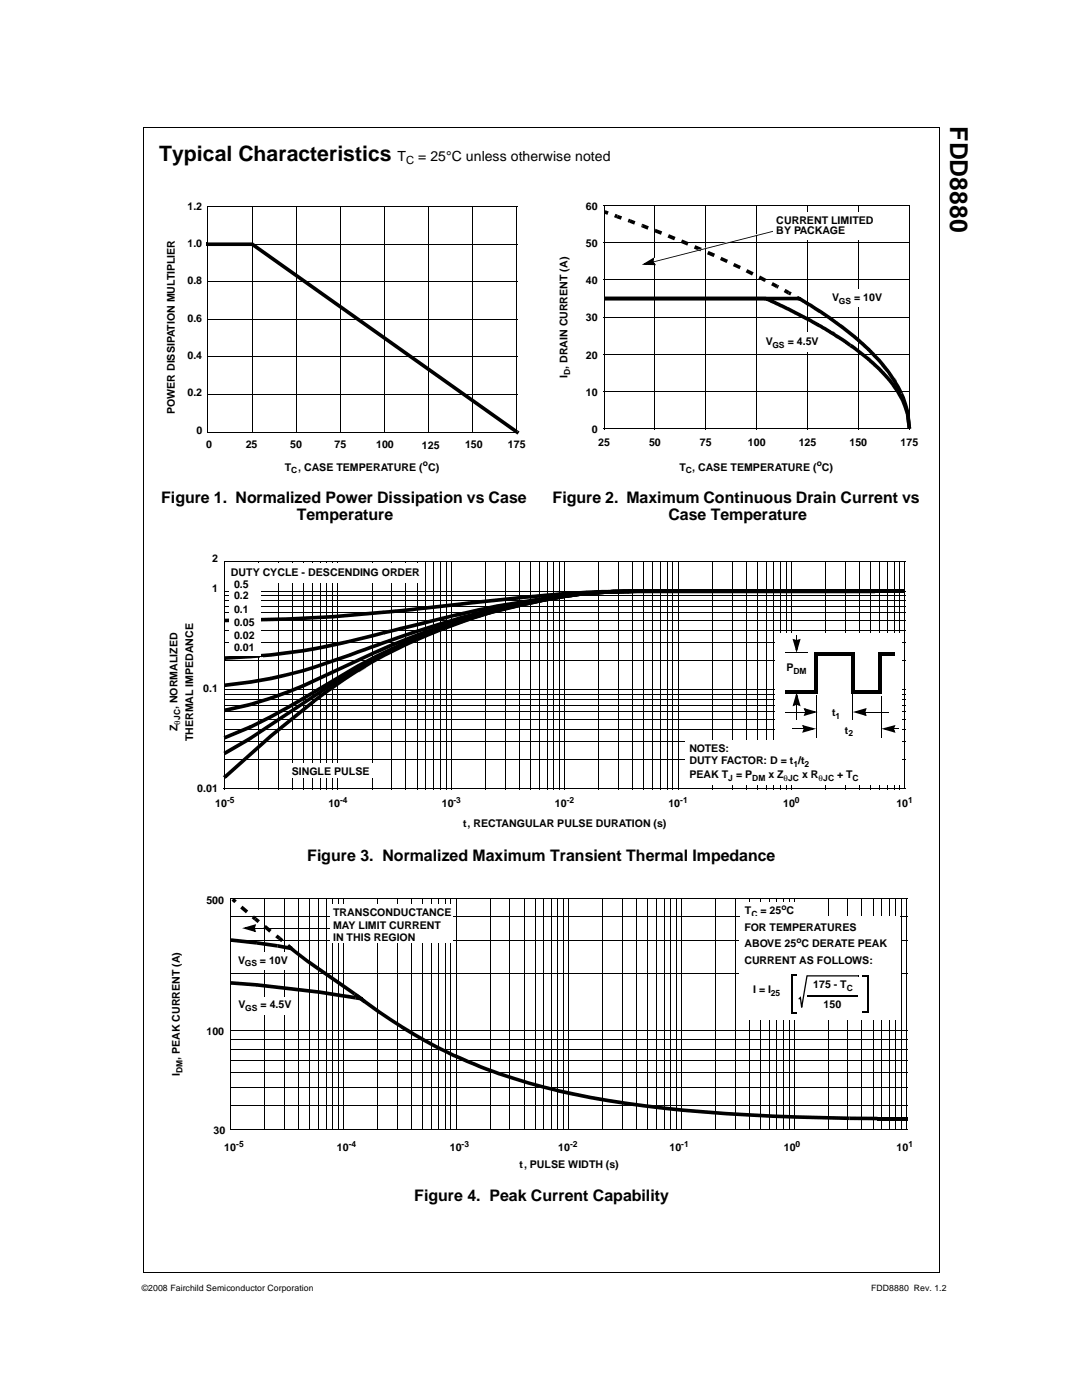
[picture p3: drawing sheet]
<svg xmlns="http://www.w3.org/2000/svg" width="216mm" height="279mm" viewBox="0 0 216 279" stroke-linecap="round" stroke-linejoin="round" font-family="sans-serif">
<g fill="none" stroke="#000" stroke-width=".2">
<path d="M28.6 25.4h158.8M28.6 25.3v228.7M187.3 25.4v228.7M41.5 56.2h61.6M41.5 48.7h61.6M41.5 41.2h61.6v45h-61.6zM50.3 41.2v45M59.1 41.2v45M67.9 41.2v45M76.7 41.2v45M85.4 41.2v45M94.3 41.2v45"/>
<path d="M120.4 55.8h60.9M120.4 48.4h60.9M120.4 40.9v44.7M130.6 41v44.6M140.8 41v44.6M150.9 41v44.6M161 41v44.6M171.2 41v44.6M181.3 41v44.7M181.4 41h-61M41.5 78.7h61.6M41.5 71.2h61.6"/>
<path d="M41.5 63.7h61.6M120.4 78.1h60.9M120.4 70.7h60.9M120.4 63.3h60.9M120.4 85.6h60.9M28.5 254h158.8"/>
</g>
<g fill="#000">
<path d="M41.1 48.4h.4v.7h-.4zM41.4 56.1l.1 .2zM41.4 48.6l.1 .2zM41.4 41.1l.1 .1zM41.4 41.1l.1 .2zM41.5 48.4h9l-.2 .7h-8.8zM50.2 41.1l.1 .1zM50.5 48.4l52.8 37.5-.4 .6-52.9-37.5zM59 41.1l.1 .1zM67.8 41.1l.2 .1zM76.6 41.1l.2 .1zM85.4 41.1l.1 .1z"/>
<path d="M94.2 41.1l.2 .1zM103 41.1l.2 .1zM103.1 56.1l.1 .2zM103.1 48.6l.1 .2zM103.1 41.1l.1 .2zM120.4 55.7v.2zM120.4 48.3v.2zM120.4 40.9v.2zM120.4 40.9l.1 .1zM120.4 59.2l39.2 .1 .4 .3-.4 .6 .4-.6 .8 .5-.4 .6 .4-.6 .4 .2-.3 .7 .3-.7 1.3 .8-.4 .6 .4-.6 .4 .2-.4 .7 .4-.7 1.2 .8 .4 .3-.4 .6 .4-.6 .8 .5-.4 .6 .4-.6 .4 .3 1.2 .9-.4 .6 .4-.6 .4 .3-.5-.4 .9 .7-.4 .6 .4-.6 3.3 2.6-.4 .6 .4-.6 .4 .3 .4 .4-.4 .6 .4-.6 .5 .4 .3 .3-.4 .6 .4-.6 .9 .8 .4 .5-.5 .4 .5-.5 .8 .9-.5 .5 .5-.5 .9 .9 1.1 1.4-.5 .5 .5-.5 1.3 1.7-.8-1.1 1.6 2.4-.4-.7 .4 .7-.6 .3 .6-.3 1.2 2.3-.6 .3-.8-1.6 .6-.4-.6 .4-.8-1.3 .6-.4-.6 .4-.4-.6 .6-.4-.6 .4-.4-.6 .6-.4-.6 .4-.4-.5 .6-.4-.6 .4-.8-1 .6-.5-.6 .5-.8-1 .6-.4-.6 .4-1.2-1.2 .5-.5-.5 .5-.8-.9 .5-.5-.5 .6-1.3-1.2 .6-.5-.5 .5-.9-.7 .5-.6-.4 .6-.8-.7 .4-.5-.4 .5-2.5-1.9 .5-.6-.5 .6-.8-.6 .4-.6-.4 .6-.8-.6 .4-.6-.4 .6-.8-.6 .4-.6-.4 .6-1.3-.9 .9 .6-.4-.3 .4-.6-.4 .6-1.3-.8 .9 .6-.4-.3 .4-.6-.4 .6-.4-.3 .4-.6-.4 .7-2.1-1.4 .9 .6-.5-.3 .5-.6-.4 .6-.4-.3 .4-.6-.4 .7-1.2-.8 .3-.6-.3 .6-.5-.2 .7 .4-1-.7 .3-.6-.2 .7-.4-.1v-.7v.7h-38.6zM120.4 59.2h32.2l.9 .4-.3 .6 .3-.7 .4 .2-.8-.4 1.2 .6-.3 .7 .3-.7 .8 .4-.3 .7 .3-.7 .8 .4-.3 .6 .3-.6 1.2 .6-.3 .6 .3-.6 .4 .1h-.1l.5 .3-.3 .6 .3-.6 .9 .4-.4 .6 .4-.6 1.2 .6-.4 .7 .4-.7 .8 .5-.4 .6 .4-.6 1 .5-.1-.1 .4 .2-.4 .7 .3-.7 1.4 .8-.5-.3 .4 .2-.4 .6 .3-.6 .6 .3-.1-.1 .4 .3-.4 .6 .3-.6 .6 .3-.1-.1 .4 .2-.4 .7 .4-.7 .8 .5-.4 .7 .4-.7 .6 .4-.2-.1 .8 .6-.4 .5 .4-.6 .8 .5-.4 .7 .4-.7 .9 .6-.4 .6 .4-.6 1.2 .9-.3 .6-.5-.4 .4-.5-.4 .5-.5-.3 .5-.6-.4 .6-1.3-.8 .8 .6-.4-.3 .4-.6-.3 .6-.5-.2 .7 .3-1-.6 .3-.6-.3 .6-.9-.6 .4-.5-.3 .6-.5-.3 .4-.6-.4 .6-.8-.5 .4-.6-.4 .6-.4-.2 .6 .4-1-.7 .4-.6-.4 .6-.4-.2 .3 .1-.7-.4 .4-.6-.4 .7-.8-.5 .4-.6-.4 .6-.4-.2 .3-.7-.3 .7-.4-.2 .2 .1-.6-.4 .4-.6-.4 .6-1.2-.6 .3-.7-.3 .7-.8-.4 .3-.7-.3 .7-1.3-.7 .4-.6-.4 .6-.8-.4 .4-.6-.3 .6-.5-.2-.4-.2 .4-.6-.4 .6-.4-.2 .3-.6-.3 .6-.8-.4 .3-.6-.3 .6-.8-.4 .3-.6-.3 .6-.9-.3 .4-.7-.3 .7-.9-.4 .4-.7-.3 .7-.4-.1 .2-.7-.1 .7h-32.1zM120.7 41.9l.7 .3-.3 .7-.7-.3z"/>
<path d="M122.7 42.7l.5 .2-.3 .7-.5-.3zM123.2 42.9l.8 .3-.2 .7-.9-.3zM125.4 43.6l.3 .2-.2 .6-.4-.1zM125.7 43.8l1 .4-.2 .6-1-.4zM128 44.7h.2l-.2 .7-.1-.1zM128.2 44.7l1.2 .5-.3 .6-1.1-.4zM130.5 40.9l.2 .1zM130.6 45.7h.1l-.2 .7h.1zM130.7 45.7l1.3 .5-.2 .7-1.3-.5zM133.4 46.7l1.3 .6-.3 .7-1.3-.6zM136 47.8l1.3 .5-.3 .7-1.3-.5zM138.6 48.9l1.4 .6-.3 .7-1.4-.6z"/>
<path d="M140.7 40.9l.1 .1zM141.3 50.1l1.3 .5-.3 .7-1.3-.5zM143.9 51.3l1.3 .6-.3 .6-1.3-.6zM146.4 52.5l1.3 .6-.3 .6-1.3-.6zM149 53.7l1.3 .7-.4 .6-1.2-.6zM150.8 40.9l.2 .1zM151.6 55l1.1 .6-.3 .7-1.2-.7zM152.7 55.6l-.2 .7zM154.1 56.3l1 .5-.3 .7-1-.6zM155.1 56.8l.3 .2-.4 .6-.2-.1zM156.6 57.7l.8 .4-.3 .7-.8-.5zM157.4 58.1l.5 .2-.3 .7-.5-.2z"/>
<path d="M159.1 59.1l.6 .3-.3 .6-.6-.3zM161 40.9l.1 .1zM171.1 40.9l.2 .1zM181.2 40.9l.2 .1zM181.3 55.7l.1 .2zM181.3 48.3l.1 .2zM181.3 40.9l.1 .2zM41.4 78.6l.1 .2zM41.4 71.2l.1 .1zM41.4 63.6l.1 .2zM103.1 78.6l.1 .2zM103.1 71.2l.1 .1z"/>
<path d="M103.1 63.6l.1 .2zM120.4 78.1v.1zM120.4 70.6v.2zM120.4 63.2v.2zM169.8 68.6l4.1 3.2-.5 .6 .5-.6 .8 .8-.5 .5 .5-.5 .8 .7 .4 .5-.5 .4 .5-.5a22.2 22.2 0 0 1 3.4 4.2l.3 .6-.6 .4 .6-.4 .9 1.5-.1-.1 .9 2.7v-.1l-.7 .1-.4-1.3 .6-.2-.6 .2-.4-1 .7-.2-.7 .3-.4-.9 .6-.3-.6 .4-.4-.7 .5 .9-.9-1.7 .6-.3-.6 .4-.8-1.2 .6-.4-.6 .4-.8-1 .6-.4-.6 .4-1.2-1.3 .6-.5-.6 .5-.8-.9 .6-.4-.6 .5-1.2-1.2 .5-.5-.5 .5-.8-.7 .5-.5-.5 .5-2.8-2.2 .4-.6-.4 .6-.4-.3 .4-.6-.4 .6-.4-.2zM179.4 78.7l.6-.3 .5 .9-.1-.1 .9 3v-.2l-.7 .2-.4-1.5 .6-.2-.6 .2-.4-1.1 .7-.2-.7 .2zM181.3 78.1l.1 .1zM181.3 70.6l.1 .2zM181.3 63.2l.1 .2zM41.4 86.2l.1 .1zM41.4 86.1l.1 .2zM50.2 86.2l.1 .1z"/>
<path d="M59 86.2l.1 .1zM67.8 86.2l.2 .1zM76.6 86.2l.2 .1zM85.4 86.2l.1 .1zM94.2 86.2l.2 .1zM103 86.2l.2 .1zM103.1 86.1l.1 .2zM103.3 85.9l.3 .2-.4 .6-.3-.2zM120.4 85.5v.2zM120.4 85.6l.1 .1zM130.5 85.6l.2 .1zM140.7 85.6l.1 .1z"/>
<path d="M150.8 85.6l.2 .1zM161 85.6l.1 .1zM171.1 85.6l.2 .1zM181.2 85.6l.2 .1zM181.3 85.5l.1 .2zM180.6 82.1l.7-.1 .4 3.5-.7 .1zM180.6 82.5h.7l.4 3-.7 .1z"/>
</g>
<g fill="#fff">
<path d="M130.5 52.2l.4-.2v.2l-.3 .1z"/>
<path d="M128.3 52.8l2.5-1.5-.1 .5-1.7 1-.2-.3h2.1v.4l-.6-.6 .3-.2 .6 .8z"/>
<path d="M130.4 51.6h.3l-.1 .6-.3 .1z"/>
<path d="M156.3 45.3l.1 .2z"/>
<path d="M130.8 52l.1 .2z"/>
<path d="M130.9 52l25.4-6.7v.2l-25.4 6.7z"/>
</g>
<path d="M128.9 52.7l1.7-1.1-.1 .6 .4 .5z" fill="#fff"/>
<path d="M128 52.8l2.4-1.4-.1 .5-1.6 1-.2-.4 2 .1v.3l-.5-.5 .3-.2 .5 .7zM130.1 51.6l.3 .1-.1 .6-.3 .1zM130.2 52.2l.4-.1v.2l-.4 .1zM130.5 52.1l.1 .2zM155.9 45.6l.1 .2zM130.6 52.1l25.3-6.5v.2l-25.3 6.5z" fill="#000"/>
<path d="M128.6 52.7l1.7-1-.1 .6 .3 .4z" fill="#000"/>
<g fill="#fff">
<path d="M154.3 42.5h20.7v5.3h-20.7z"/>
<path d="M154.3 42.4h20.8v.2h-20.8z"/>
<path d="M175 42.5h.1v5.4h-.1z"/>
<path d="M154.2 47.7h20.8v.2h-20.8z"/>
<path d="M154.2 42.4h.2v5.4h-.2z"/>
<path d="M153.8 66.5h8.6v3.5h-8.6z"/>
<path d="M153.8 66.4h8.8v.3h-8.8z"/>
<path d="M162.3 66.5h.3v3.6h-.3z"/>
<path d="M153.6 69.8h8.8v.3h-8.8z"/>
<path d="M153.6 66.4h.3v3.6h-.3z"/>
<path d="M166.7 57.8h8.7v3.4h-8.7z"/>
<path d="M166.7 57.6h8.9v.3h-8.9z"/>
<path d="M175.2 57.8h.4v3.5h-.4z"/>
<path d="M166.5 61h8.9v.3h-8.9z"/>
<path d="M166.5 57.6h.4v3.6h-.4z"/>
</g>
<g fill="none" stroke="#000" stroke-width=".2">
<path d="M44.7 112h135.8M44.7 118h135.7M44.7 119.9h135.7M44.7 118.9h135.7M44.7 112v45.4M51.5 112v45.4M55.5 112v45.4M58.3 112v45.4M60.5 112v45.4M62.3 112v45.4M63.8 112v45.4M65.2 112v45.4"/>
<path d="M66.3 112v45.4M67.4 112v45.4M74.2 112v45.4M78.2 112v45.4M80.9 112v45.4M83.2 112v45.4M84.9 112v45.4M86.5 112v45.4M87.8 112v45.4M88.9 112v45.4M90 112v45.4M96.8 112v45.4"/>
<path d="M100.8 112v45.4M103.6 112v45.4M105.8 112v45.4M107.6 112v45.4M109.1 112v45.4M110.4 112v45.4M111.6 112v45.4M112.6 112v45.4M119.4 112v45.4M123.4 112v45.4M126.2 112v45.4M128.4 112v45.4"/>
<path d="M130.2 112v45.4M131.7 112v45.4M133 112v45.4M134.2 112v45.4M135.2 112v45.4M142 112v45.4M146 112v45.4M148.8 112v45.4M151 112v45.4M152.8 112v45.4M154.3 112v45.4M155.6 112v45.4"/>
<path d="M156.8 112v45.4M157.8 112v45.4M164.6 112v45.4M168.6 112v45.4M171.5 112v45.4M173.7 112v45.4M175.4 112v45.4M177 112v45.4M178.3 112v45.4M179.4 112v45.4M180.4 112v45.5M44.7 137.7h135.7"/>
<path d="M44.7 139.6h135.7M44.7 138.6h135.7M44.7 131.8h135.7M44.7 128.3h135.7M44.7 125.8h135.7M44.7 123.9h135.7M44.7 122.3h135.7M44.7 121h135.7M44.6 157.4h135.8M44.7 151.5h135.7M44.7 148h135.7M44.7 145.6h135.7"/>
<path d="M44.7 143.6h135.7M44.7 142.1h135.7M44.7 140.7h135.7"/>
</g>
<g fill="#000">
<path d="M44.6 117.9l.1 .2zM44.6 119.8l.1 .2zM44.6 118.8l.1 .1zM44.6 112l.1 .1zM44.6 112h.2zM51.4 112h.2zM55.4 112h.2zM58.3 112h.1zM60.5 112h.1zM62.2 112h.2zM63.8 112h.1zM65.1 112h.1z"/>
<path d="M66.2 112h.2zM67.3 112h.1zM74.1 112h.2zM78.1 112h.1zM80.9 112h.1zM83.1 112h.1zM84.8 112h.2zM86.4 112h.1zM87.7 112h.1zM88.9 112h.1zM89.9 112h.1zM96.7 112h.2z"/>
<path d="M100.7 112h.1zM103.5 112h.2zM105.7 112h.1zM107.5 112h.2zM109 112h.2zM110.3 112h.2zM111.5 112h.1zM112.5 112h.2zM119.3 112h.2zM123.3 112h.1zM126.1 112h.2zM128.3 112h.2z"/>
<path d="M130.1 112h.2zM131.6 112h.2zM132.9 112h.2zM134.1 112h.1zM135.1 112h.2zM141.9 112h.2zM145.9 112h.2zM148.7 112h.2zM150.9 112h.2zM152.7 112h.2zM154.2 112h.2zM155.5 112h.2z"/>
<path d="M156.7 112h.2zM157.7 112h.2zM164.6 112h.1zM168.5 112h.2zM171.4 112h.1zM173.6 112h.1zM174.5 117.6h5.9v.8h-5.9zM175.3 112h.2zM176.9 112h.1zM178.2 112h.1zM179.3 112h.2zM180.4 117.9l.1 .2z"/>
<path d="M180.4 119.8l.1 .2zM180.4 118.8l.1 .1zM180.4 112l.1 .1zM44.6 137.6l.1 .2zM44.6 139.5l.1 .2zM44.6 138.5l.1 .2zM44.6 131.7l.1 .2zM44.6 128.2l.1 .2zM44.6 125.8l.1 .1zM44.6 123.8l.1 .2zM44.6 122.2l.1 .2zM44.6 120.9l.1 .2z"/>
<path d="M44.7 136.4l5.2-.6 .1 .7-.1-.7 4.1-.8 .2 .8-.2-.8 3.4-.7 .1 .6-.1-.6 2.8-.7 .2 .6-.2-.6 2.2-.7 .2 .7-.2-.7 7.3-2.5 .2 .7-.2-.7 2.9-1.1 .2 .7-.2-.7 2.5-.9 .3 .7-.3-.7 2.5-.9 .2 .7-.3-.7 4.6-1.6-.6 .2 7.7-2.4 .3 .7-.3-.7 4.2-1.2 .2 .7-.2-.7 2.2-.6 1.1-.2 .2 .6-.2-.6 3.7-.9 .1 .7-.2-.7a102.6 102.6 0 0 1 23-3.1l.1 .7-.1-.7h1.9l.1 .7-.1-.7 1-.1h48.3v.8h-48.3v-.8l.1 .8h-2v-.7l.1 .7h-2v-.7v.7l-2.2 .1v-.7v.7l-4.2 .4-.1-.8 .1 .8-3.2 .3-.1-.7 .1 .7-2.2 .4-.1-.7 .1 .7-5.9 1-.1-.7 .1 .7-5.5 1.2-.1-.7 .1 .6-3.9 1 1.6-.3-1.2 .2-.1-.7 .2 .7-3.6 1-.2-.7 .2 .7-4.2 1.2-.2-.6 .2 .6-5.6 1.8-.2-.7 .2 .7-2.4 .8-.2-.7 .2 .7-3.4 1.2-.2-.7 .2 .7-2.4 .9-.3-.7 .3 .7-2.7 1-.3-.7 .3 .7-1.6 .6-7.3 2.5-6.5 1.7 1.4-.3a90 90 0 0 1-12.5 2.1l-.1-.7 .1 .7h-.2zM44.7 131l5.3-.3v.7v-.7l4.1-.4v.8l-.1-.8 6.2-.8 .2 .7-.2-.7 2.3-.4 .1 .8-.1-.8 2.2-.4 .1 .7-.2-.7 5.1-1.1 .2 .7-.2-.7 5.5-1.3 .2 .6-.2-.6 2.4-.6 .1 .7-.1-.7 1.1-.3 .3 .7-.3-.7 2.2-.6 .2 .8-.2-.8 5.4-1.3 .2 .7-.2-.7 2.9-.7 .2 .7-.2-.7 1.5-.4 3.8-.8 .2 .6-.2-.6 2.2-.5 .2 .7-.2-.7 3.7-.7 .1 .7-.1-.7a128.2 128.2 0 0 1 22.9-2.7h1.9l.1 .7-.1-.7 1-.1h48.3v.8h-48.3v-.8l.1 .8h-3v-.7l.1 .7-4.3 .2-.1-.8 .1 .8-4.1 .3-.1-.7 .1 .7-3.3 .4-.1-.7 .1 .7-12.5 2-.1-.7 .1 .7-3.5 .7-.1-.7 .1 .7-2.2 .5 1.2-.2-3.8 .8-.2-.7 .2 .7-3 .8 1.5-.4-1.5 .4-.1-.8 .1 .7-3.4 .9 2-.5-6.5 1.6-.2-.7 .2 .7-3.8 .9 1.5-.3-1.1 .3-.2-.8 .2 .7-2.1 .6 .9-.2-7 1.7 1.5-.4-9.5 1.9h.2a131.6 131.6 0 0 1-15.6 1.5l-.1-.7 .1 .7h-.2zM44.7 123.5l12.8-.3v.7v-.7l9-.5v.7v-.7l11.1-1 .1 .8-.1-.8 2.3-.2v.7l-.1-.7 2.4-.2 .1 .7-.1-.7 1.3-.2 1.4-.1 .1 .7-.1-.7 7.1-.8 .1 .7-.1-.7 2.6-.3 .1 .7-.1-.7 8.5-.9 .1 .7-.1-.7 3.2-.3v.7l-.1-.7 3.1-.3 1.2-.1 .1 .7-.1-.7 1.1-.1 2.2-.1 .1 .7-.1-.7 2.1-.2 .1 .8-.1-.8 1.1-.1 4.3-.1 .1 .7-.1-.7h1.1h1.9l.1 .7-.1-.7 .9-.1h49.3v.8h-49.3v-.8l.1 .8h-.9h-2v-.7v.7h-2.2v-.7v.7l-3.2 .2v-.8v.8l-2 .1-.1-.7 .1 .7-2.2 .1v-.7v.7l-1.1 .1-.1-.7 .1 .7-2.3 .2-.1-.7 .1 .7-4.7 .4-.1-.7 .1 .7-11.2 1.2-.1-.7 .1 .7-9.9 1.1-.1-.7 .1 .7-3.7 .4-1 .1-.1-.7 .1 .7-2.4 .2v-.7v.7a333.4 333.4 0 0 1-31.8 1.7zM177.8 139.9v.2zM180.4 137.6l.1 .2zM180.4 139.5l.1 .2zM180.4 138.5l.1 .2zM180.4 131.7l.1 .2zM180.4 128.2l.1 .2zM180.4 125.8l.1 .1zM180.4 123.8l.1 .2zM180.4 122.2l.1 .2z"/>
<path d="M180.4 120.9l.1 .2zM44.5 154.9l.2-.2-.5 .4a250.7 250.7 0 0 1 19.1-16.2l-1 .8 5.8-4.2-1 .6 4.1-2.6 1.3-.8 .4 .6-.4-.6a79.4 79.4 0 0 1 9.7-5.1l-1.3 .6 1.2-.5a140.9 140.9 0 0 1 12.4-4.8l-.3 .1 1.4-.4 .2 .7-.2-.7 1.1-.4 9.5-2.3 .1 .7-.1-.7 1.6-.4h-.2l1.7-.3 .1 .8-.1-.8 1.2-.2 1.1-.2 .1 .7-.1-.7 1.1-.2 1.1-.1 .1 .7-.1-.7 7.5-.7 2-.1 .1 .7-.1-.7h1h1.9l.1 .7-.1-.7 .9-.1h47.4v.8h-47.4v-.8l.1 .8h-.9h-2v-.7l.1 .7h-2v-.7v.7l-1 .1-.1-.7 .1 .7-5.4 .4-.1-.7 .1 .7-1 .1-.1-.7 .1 .7-2.2 .3-.1-.7 .2 .7-2.3 .4-.1-.7 .1 .7-2.6 .5-.2-.7 .2 .7-3.3 .7-.1-.7 .1 .7-6.6 1.6-.2-.6 .2 .6-1.2 .4-.2-.7 .2 .7-2.2 .7-.2-.7 .2 .7-2.5 .8-.2-.6 .2 .6-4.2 1.6-.3-.7 .3 .7-2.9 1.2-.3-.7 .3 .7-2.7 1.1-.3-.6 .3 .6-1.2 .6-.3-.7 .3 .7-4.5 2.2-.4-.6 .4 .6-2.5 1.4-.3-.6 .4 .6-2.7 1.6 1.3-.8-1.3 .8-.4-.6 .4 .6-1.6 1-.4-.6 .4 .6-1.5 1-.4-.6 .4 .6-3.6 2.5-.4-.6 .4 .6-2.2 1.7-.4-.6 .4 .6-8.4 6.8-.4-.6 .4 .6-9.1 8.2-.5-.6 .5 .5-.2 .2zM44.5 150.1l5.3-3.1 .4 .6-.4-.6 14.7-9.8a101.3 101.3 0 0 1 10.6-6.3l.3 .6-.3-.6 4.7-2.3 .3 .6-.3-.6 1.7-.8-.6 .2 6.8-2.8 7.9-2.7 4.7-1.3 .2 .7-.2-.7 9-2 2.3-.4 .1 .7-.1-.7 2.2-.3 .1 .7-.1-.7 1.1-.2 8.4-.6 .1 .7-.1-.7h1.9l.1 .7-.1-.7 1-.1h48.3v.8h-48.3v-.8l.1 .8h-2v-.7l.1 .7h-2v-.7v.7l-1 .1-.1-.7 .1 .7-5.4 .4-.1-.7 .1 .7-1 .1-.1-.7 .1 .7-2.2 .3-.1-.7 .2 .7-2.3 .4-.1-.7 .1 .7-1.2 .2-.1-.7 .1 .7-4.7 1-.1-.7 .1 .7-5.8 1.4 1.6-.4-1.3 .3-.1-.7 .2 .7-3.5 1-.2-.7 .2 .7-3.6 1.1-.2-.7 .2 .7-4.2 1.6-.3-.7 .3 .7-2.9 1.1-.3-.6 .3 .6-3.9 1.7-.3-.7 .3 .7-2.2 1-.3-.7 .3 .7-2.3 1.1-.3-.6 .3 .6-2.5 1.4-.3-.7 .3 .7-2.7 1.5-.3-.7 .4 .7-1.6 .9-.4-.6 .4 .6-5.1 3.2-.4-.6 .4 .6-15.4 10.3 .7-.5-5.3 3.1zM44.6 146.9l5.2-2.2 .3 .7-.3-.6 4.1-2.1 .3 .6-.3-.6 3.4-1.9 .4 .7-.4-.7 2.8-1.6 .4 .6-.4-.6 11.1-6.6 3.9-2.1-.6 .3 6.4-3-1.1 .5 6.4-2.7 4.5-1.6 .2 .7-.2-.7 4.9-1.6 1.1-.3 .2 .7-.2-.7 3.6-1 .2 .7-.2-.7 1.3-.3 8.9-1.8 .1 .7-.1-.7 5.4-.8 1.1-.1v.7l-.1-.7 3.3-.3v.8v-.8h1.1l2-.1 .1 .7-.1-.7h1.9l.1 .7-.1-.7 1-.1h48.3v.8h-48.3v-.8l.1 .8h-2v-.7l.1 .7h-1h-1v-.7v.7l-1 .1-.1-.7 .1 .7-2.3 .1-.1-.7 .1 .7-1.1 .1-.1-.7 .1 .7-2 .2-.1-.7 .1 .7-2.1 .3-.1-.8 .1 .8-2.2 .3-.1-.7 .1 .7-3.7 .7-.2-.7 .2 .7-1.7 .3-.1-.7 .1 .7-4.5 1-.2-.7 .2 .7-2.9 .7 1.6-.3-1.3 .3-.1-.8 .2 .7-3.6 1-.1-.7 .2 .7-3.6 1.1-.2-.6 .2 .6-2.7 1-.3-.7 .3 .7-3 1.1-.3-.7 .3 .7-4.1 1.7-.3-.7 .3 .7-1.2 .5-.3-.7 .3 .7-1.1 .5-.3-.7 .3 .7-4.7 2.2-.3-.7 .3 .7-3.9 2.1-.3-.7 .4 .7-13.9 8.2 .7-.5a98.3 98.3 0 0 1-13.6 6.6zM44.6 157.3l.1 .2zM44.6 151.4l.1 .2zM44.6 147.9l.1 .2zM44.6 145.5l.1 .2zM44.6 143.5l.1 .2zM44.6 142l.1 .1zM44.6 140.7l.1 .1zM44.6 157.4l.2 .1z"/>
<path d="M44.7 141.4h.2l.1 .7-.2-.7 5.1-1.2 .2 .7-.2-.7 4.1-1.2 .2 .6-.3-.6 3.4-1.3 .3 .7-.3-.7 2.9-1.1 .3 .7-.3-.7 14.5-6.8-.8 .4 1.2-.5 .3 .6-.3-.6a152.7 152.7 0 0 1 25.2-8.7l.2 .7-.2-.7 7.5-1.6-.2 .1 2.9-.6 .1 .8-.1-.8 3.3-.5 .1 .8-.1-.8 2.1-.2 .1 .7-.1-.7 3.1-.3 1.2-.1v.8v-.8h1.1l2-.1 .1 .7-.1-.7h1.9l.1 .7-.1-.7 1-.1h48.3v.8h-48.3v-.8l.1 .8h-2v-.7l.1 .7h-2v-.7v.7l-1 .1-.1-.7 .1 .7-2.3 .1-.1-.7 .1 .7-2.1 .2v-.7v.7l-2 .2-.1-.7 .1 .7-2.2 .3-.1-.7 .1 .7-1.1 .2-.1-.8 .1 .8-3.7 .6-.2-.7 .2 .7-6.2 1.3-.2-.7 .2 .7-4.9 1.2-.2-.7 .2 .7-3.3 1-.2-.7 .2 .7-1.4 .4-.2-.7 .2 .7-7.1 2.4-.3-.6 .3 .6-3.9 1.5-.3-.7 .3 .7-3.4 1.4-.3-.7 .3 .7-3.6 1.5-.3-.6 .3 .6-13.7 6.5 .4-.2a92.4 92.4 0 0 1-11.2 3.9h.3l-5.2 1.1zM51.4 157.4l.2 .1zM55.4 157.4l.2 .1zM58.3 157.4l.1 .1zM60.5 157.4l.1 .1zM62.2 157.4l.2 .1zM63.8 157.4l.1 .1zM65.1 157.4l.1 .1zM66.2 157.4l.2 .1zM67.3 157.4l.1 .1zM74.1 157.4l.2 .1zM78.1 157.4l.1 .1z"/>
<path d="M80.9 157.4l.1 .1zM83.1 157.4l.1 .1zM84.8 157.4l.2 .1zM86.4 157.4l.1 .1zM87.7 157.4l.1 .1zM88.9 157.4l.1 .1zM89.9 157.4l.1 .1zM96.7 157.4l.2 .1zM100.7 157.4l.1 .1zM103.5 157.4l.2 .1zM105.7 157.4l.1 .1zM107.5 157.4l.2 .1z"/>
<path d="M109 157.4l.2 .1zM110.3 157.4l.2 .1zM111.5 157.4l.1 .1zM112.5 157.4l.2 .1zM119.3 157.4l.2 .1zM123.3 157.4l.1 .1zM126.1 157.4l.2 .1zM128.3 157.4l.2 .1zM130.1 157.4l.2 .1zM131.6 157.4l.2 .1zM132.9 157.4l.2 .1zM134.1 157.4l.1 .1z"/>
<path d="M135.1 157.4l.2 .1zM141.9 157.4l.2 .1zM145.9 157.4l.2 .1zM148.7 157.4l.2 .1zM150.9 157.4l.2 .1zM152.7 157.4l.2 .1zM154.2 157.4l.2 .1zM155.5 157.4l.2 .1zM156.7 157.4l.2 .1zM157.7 157.4l.2 .1zM164.6 157.4l.1 .1zM168.5 157.4l.2 .1z"/>
<path d="M171.4 157.4l.1 .1zM173.6 157.4l.1 .1zM175.3 157.4l.2 .1zM176.9 157.4l.1 .1zM177.8 139.9h.8v.2h-.8zM178.2 157.4l.1 .1zM178.6 139.9l.1 .2zM179.3 157.4l.2 .1zM180.4 157.3l.1 .2zM180.4 151.4l.1 .2zM180.4 147.9l.1 .2zM180.4 145.5l.1 .2z"/>
<path d="M180.4 143.5l.1 .2zM180.4 142l.1 .1zM180.4 140.7l.1 .1z"/>
</g>
<g fill="#fff">
<path d="M136.8 147.9h42.9v8.6h-42.9z"/>
<path d="M136.8 147.8h43v.1h-43z"/>
<path d="M179.7 147.9h.1v8.7h-.1z"/>
<path d="M136.7 156.4h43v.2h-43z"/>
<path d="M136.7 147.8h.2v8.7h-.2z"/>
<path d="M154.6 126.4h25.2v.2h-25.2z"/>
<path d="M179.7 126.5h.1v21.4h-.1z"/>
<path d="M154.5 147.7h25.2v.2h-25.2z"/>
<path d="M154.5 126.4h.1v21.4h-.1z"/>
</g>
<path d="M154.6 126.5h25.1v21.3h-25.1z" fill-rule="evenodd" fill="#fff"/>
<g fill="#000">
<path d="M156.5 137.7h.3v.7h-.3zM156.5 130.2l.1 .2zM156.8 137.7h6.3v.7h-6.3zM158.3 127.6l.6 .2v.3l-.7-.2zM158.8 127.6h.1v.3h-.1zM158.8 126.7l.1 .1zM158.8 127.6l.1 .1zM158.8 126.8h.1v.8h-.1zM158 127.5l.5 .2 .5 1.9-.3 .1 .5-2 .4 .1-.7 .3-.1-.3 .8-.3-.8 2.8zM161 130.2l.1 .2zM162.3 130.1h.8v7.9h-.8zM162.7 130.1h7.8v.7h-7.8z"/>
<path d="M162.8 138.8l.1 .1zM169.8 138.1h.7v.3h-.7zM169.8 130.4h.7v7.7h-.7zM169.8 138.5l.2 .1zM169.8 137.7h.4v.8h-.4zM170.2 137.7h5.7v.8h-5.7zM175.1 130.2h.8v7.9h-.8zM175.5 130.2h2.5v.7h-2.5zM175.6 138.9l.2 .1zM178 130.2h.3v.7h-.3zM156.6 142l.1 .2zM158 145.4l.1 .1z"/>
<path d="M158.1 145.4h1.9v.1h-1.9zM158.8 140.5h.1v.4h-.1zM158.8 143.5h.1zM158.8 140.8l.1 .1zM158.8 138.2l.8 2.8-.4-.3-.5-1.9h.3l-.5 1.9h-.4l.7-.4 .1 .3-.9 .4zM158.8 140.3l.7 .2-.2 .3-.5-.2zM160 145.4h.4v.1h-.4zM160 145.4l.1 .1zM160.3 145.4h.3l-.2 .7-.3-.1zM159.9 144.7l2.8 .7-2.8 .8 .2-.4 2-.5v.3l-2-.5 .1-.3 .4 .6-.3 .1zM160.3 142h.4v.2h-.4zM160.3 142l.1 .2z"/>
<path d="M160.6 142.1h.3l-.2 .6-.3-.1zM160.2 141.3l2.8 .8-2.8 .8 .2-.4 1.9-.6 .1 .4-2-.6 .1-.3 .4 .7-.3 .1zM162.8 147.2l.1 .1zM169.8 143.6l.2 .1zM172.4 142h.4v.2h-.4zM170.1 142.1l2.7-.8-.2 .4-1.9 .6-.1-.4 2 .6-.1 .3-.3-.7h.4l.2 .8zM172.7 142l.1 .2zM172.4 141.5l.3 .1-.1 .5h-.4zM175.6 147.1h.2zM177.2 142l.1 .2zM178.1 145.4h.4v.1h-.4zM175.7 145.4l2.9-.7-.3 .4-1.9 .5v-.3l1.9 .5v.4l-.4-.7 .3-.1 .4 .8z"/>
<path d="M178.4 145.4l.1 .1zM178.1 144.9l.3 .1-.2 .5h-.3zM178.5 145.4h.6v.1h-.6zM179.1 145.4l.1 .1z"/>
</g>
<path d="M156.6 130.3h4.4M162.9 138.9v8.3M169.9 138.6v5M175.7 139v8.1M156.7 142.1h3.6M158.8 140.9v2.6M172.8 142.1h4.4" fill="none" stroke="#000" stroke-width=".2"/>
<path d="M158.3 127.8l.5 .1 .6-.1-.6 1.9zM158.8 138.8l.6 1.9-.6-.2-.5 .2zM160.2 144.9l1.9 .5-1.9 .6 .2-.6zM160.5 141.6l1.9 .5-1.9 .6 .2-.6zM170.7 142.1l1.9-.5-.2 .5 .2 .6zM176.4 145.4l1.9-.5-.2 .5 .2 .6z" fill="#000"/>
<g fill="#fff">
<path d="M45.3 112.6h37.7v3.3h-37.7z"/>
<path d="M45.3 112.3h38.1v.7h-38.1z"/>
<path d="M82.6 112.6h.8v3.7h-.8z"/>
<path d="M44.9 115.6h38.1v.7h-38.1z"/>
<path d="M44.9 112.3h.7v3.6h-.7z"/>
<path d="M51.9 131.2l.1 .1z"/>
<path d="M52.3 131.1l.1 .2z"/>
<path d="M52 131.2l.3-.1v.2h-.3z"/>
<path d="M46 114.2h5.6v16.3h-5.6z"/>
<path d="M46 113.8h6v.7h-6z"/>
<path d="M51.2 114.2h.8v16.6h-.8z"/>
<path d="M45.7 130.1h5.9v.7h-5.9z"/>
<path d="M45.7 113.8h.7v16.7h-.7z"/>
<path d="M56.9 152.3h18.1v2.9h-18.1z"/>
<path d="M56.9 152.3h18.2v.1h-18.2z"/>
<path d="M74.9 152.3h.2v3h-.2z"/>
<path d="M56.8 155.1h18.2v.2h-18.2z"/>
<path d="M56.8 152.3h.1v2.9h-.1z"/>
</g>
<g fill="#000">
<path d="M45.9 179.3l.1 .1zM45.9 179.3l.2 .1zM46.2 179.7l.5-.5 .5 .5-.5 .5zM52.7 179.3l.2 .1zM56.7 179.3l.1 .1zM59.5 179.3l.2 .1zM61.6 179.3l.2 .1zM63.4 179.3l.2 .1zM64.9 179.3l.2 .1zM66.2 179.3l.2 .1zM67.4 179.3l.2 .1zM68.4 179.3l.2 .1z"/>
<path d="M75.2 179.3l.2 .1zM79.1 179.3l.2 .1zM81.9 179.3l.2 .1zM84.1 179.3l.2 .1zM85.9 179.3l.2 .1zM87.4 179.3l.2 .1zM88.7 179.3l.2 .1zM89.8 179.3l.2 .1zM90.9 179.3l.2 .1zM97.6 179.3l.2 .1zM101.6 179.3l.2 .1zM104.4 179.3l.2 .1z"/>
<path d="M106.6 179.3l.2 .1zM108.4 179.3l.1 .1zM109.9 179.3l.1 .1zM111.2 179.3l.1 .1zM112.3 179.3l.2 .1zM113.3 179.3l.2 .1zM120.1 179.3l.2 .1zM124.1 179.3l.2 .1zM126.9 179.3l.1 .1zM129 179.3l.2 .1zM130.8 179.3l.2 .1zM132.3 179.3l.2 .1z"/>
<path d="M133.6 179.3l.2 .1zM134.8 179.3l.2 .1zM135.8 179.3l.2 .1zM142.6 179.3l.2 .1zM146.5 179.3l.2 .1zM149.4 179.3l.1 .1zM151.5 179.3l.2 .1zM153.3 179.3l.2 .1zM154.8 179.3l.2 .1zM156.1 179.3l.2 .1zM157.3 179.3l.1 .1zM158.3 179.3l.2 .1z"/>
<path d="M165.1 179.3l.1 .1zM169 179.3l.2 .1zM171.8 179.3l.2 .1zM174 179.3l.2 .1zM175.8 179.3l.1 .1zM177.2 179.3l.2 .1zM178.6 179.3l.1 .1zM179.7 179.3l.2 .1zM180.8 179.3l.1 .1zM45.9 194.3l.1 .1zM45.9 187.6l.1 .2zM45.9 182.9l.1 .2z"/>
<path d="M46 195.8l5.3 .4 12.8 1.5-.3-.1 3.9 .7-.1 .7 .1-.7 3.3 .5-.1 .7-1.5-.3 .1-.7-.1 .7-5.8-.8 .2-.8-.2 .8-12.4-1.5 .1-.7-.1 .7-5-.4 .1-.7-.1 .7h-.2zM46 187.3l5.3 .5-.1 .7-5-.5 .1-.7-.1 .7h-.2zM48.4 180.7l1.1 1-.5 .6-1.1-1zM50.6 182.7l.5 .4-.4 .6-.5-.5zM51.1 183.1l.7 .6-.4 .5-.7-.5zM51.3 187.8l4.3 .7-.2-.1-.1 .7-4.1-.6zM53 184.6l1.2 1-.5 .5-1.2-.9zM55.3 186.5l.6 .5-.4 .5-.6-.4zM55.4 188.4l2.9 .6-.1 .7-2.9-.6zM55.9 187l.6 .5-.4 .5-.6-.5zM57.2 189l.5-.5 .5 .5-.5 .5zM57.6 188.5l.3 .2-.5 .5-.2-.2z"/>
<path d="M57.9 188.7l3.7 2.9 9.3 6.5-.4 .6-9.4-6.6-2.8-2.1-.9-.8zM70.9 198.1l.9 .6-.4 .6-.9-.6zM71 198.8l1.4 .2-.1 .7-1.4-.2zM71.3 198.4l.3 .2-.5 .6-.3-.2zM71.6 198.6l6.5 4.6 4.5 2.8 4.6 2.6 3.6 1.8 5 2.1 3.9 1.5 5.6 1.8a154.4 154.4 0 0 0 19.5 4 314.9 314.9 0 0 0 34.2 2.8l10.4 .2v.7a329.9 329.9 0 0 1-48.3-3.5 112.7 112.7 0 0 1-31.9-9.6h.1a103.2 103.2 0 0 1-18.2-11.2zM71.8 198.7l.9 .8-.4 .5-.9-.7zM72.7 199.5l.3 .2-.5 .5-.2-.2zM180.8 194.3l.1 .1zM180.8 187.6l.1 .2zM180.8 182.9l.1 .2zM45.9 205.6l.1 .2zM45.9 217l.1 .2z"/>
<path d="M45.9 214l.1 .2zM45.9 211.5l.1 .1zM45.9 209.3l.1 .1zM45.9 207.4l.1 .1zM180.8 205.6l.1 .2zM180.8 217l.1 .2zM180.8 214l.1 .2zM180.8 211.5l.1 .1zM180.8 209.3l.1 .1zM180.8 207.4l.1 .1zM45.9 225.4l.1 .1zM45.9 220.6l.1 .2z"/>
<path d="M45.9 225.4l.2 .1zM52.7 225.4l.2 .1zM56.7 225.4l.1 .1zM59.5 225.4l.2 .1zM61.6 225.4l.2 .1zM63.4 225.4l.2 .1zM64.9 225.4l.2 .1zM66.2 225.4l.2 .1zM67.4 225.4l.2 .1zM68.4 225.4l.2 .1zM75.2 225.4l.2 .1zM79.1 225.4l.2 .1z"/>
<path d="M81.9 225.4l.2 .1zM84.1 225.4l.2 .1zM85.9 225.4l.2 .1zM87.4 225.4l.2 .1zM88.7 225.4l.2 .1zM89.8 225.4l.2 .1zM90.9 225.4l.2 .1zM97.6 225.4l.2 .1zM101.6 225.4l.2 .1zM104.4 225.4l.2 .1zM106.6 225.4l.2 .1zM108.4 225.4l.1 .1z"/>
<path d="M109.9 225.4l.1 .1zM111.2 225.4l.1 .1zM112.3 225.4l.2 .1zM113.3 225.4l.2 .1zM120.1 225.4l.2 .1zM124.1 225.4l.2 .1zM126.9 225.4l.1 .1zM129 225.4l.2 .1zM130.8 225.4l.2 .1zM132.3 225.4l.2 .1zM133.6 225.4l.2 .1zM134.8 225.4l.2 .1z"/>
<path d="M135.8 225.4l.2 .1zM142.6 225.4l.2 .1zM146.5 225.4l.2 .1zM149.4 225.4l.1 .1zM151.5 225.4l.2 .1zM153.3 225.4l.2 .1zM154.8 225.4l.2 .1zM156.1 225.4l.2 .1zM157.3 225.4l.1 .1zM158.3 225.4l.2 .1zM165.1 225.4l.1 .1zM169 225.4l.2 .1z"/>
<path d="M169.4 222.8l5.6 .1v.7l-5.6-.1zM171.8 225.4l.2 .1zM174 225.4l.2 .1zM175 222.9h5.7v.7h-5.7zM175.8 225.4l.1 .1zM177.2 225.4l.2 .1zM178.6 225.4l.1 .1zM179.7 225.4l.2 .1zM180.7 222.9h.4v.7h-.4zM180.8 225.4l.1 .1zM180.8 220.6l.1 .2z"/>
</g>
<g fill="none" stroke="#000" stroke-width=".2">
<path d="M46 179.3v46.1M46 179.4h134.9M52.8 179.4v46M56.7 179.4v46M59.6 179.4v46M61.7 179.4v46M63.5 179.4v46M65 179.4v46M66.3 179.4v46M67.5 179.4v46M68.5 179.4v46M75.3 179.4v46"/>
<path d="M79.2 179.4v46M82 179.4v46M84.2 179.4v46M86 179.4v46M87.5 179.4v46M88.8 179.4v46M89.9 179.4v46M91 179.4v46M97.7 179.4v46M101.7 179.4v46M104.5 179.4v46M106.7 179.4v46"/>
<path d="M108.5 179.4v46M109.9 179.4v46M111.3 179.4v46M112.4 179.4v46M113.4 179.4v46M120.2 179.4v46M124.2 179.4v46M127 179.4v46M129.1 179.4v46M130.9 179.4v46M132.4 179.4v46M133.7 179.4v46"/>
<path d="M134.9 179.4v46M135.9 179.4v46M142.7 179.4v46M146.6 179.4v46M149.4 179.4v46M151.6 179.4v46M153.4 179.4v46M154.9 179.4v46M156.2 179.4v46M157.4 179.4v46M158.4 179.4v46M165.1 179.4v46"/>
<path d="M169.1 179.4v46M171.9 179.4v46M174.1 179.4v46M175.9 179.4v46M177.3 179.4v46M178.6 179.4v46M179.8 179.4v46M180.8 179.4v46.1M46 194.3h134.8M46 187.7h134.8M46 183h134.8M46 205.7h134.8"/>
<path d="M46 217.1h134.8M46 214.1h134.8M46 211.6h134.8M46 209.4h134.8M46 207.5h134.8M45.9 225.4h134.9M46 220.7h134.8"/>
</g>
<g fill="#fff">
<path d="M147.6 180.2h11.7v3.2h-11.7z"/>
<path d="M147.6 183.1h31.8v20.3h-31.8z"/>
<path d="M147.6 182.9h31.9v.3h-31.9z"/>
<path d="M179.2 183.1h.3v20.5h-.3z"/>
<path d="M147.5 203.3h31.9v.3h-31.9z"/>
<path d="M147.5 182.9h.2v20.5h-.2z"/>
</g>
<path d="M157.9 194.5v7.8M161 198.7h10.1M173.1 194.7v7.4" fill="none" stroke="#000" stroke-width=".25"/>
<path d="M157.8 194.5h1.1v.2h-1.1zM160.8 194.6l.2 .2-1 6.3h-.3l-.2-2h.2l-.4 .4-.1-.2 .5-.5 .3 2.2h-.3zM160.9 194.6h10.3v.3v-.3v.3h-10.3zM171.1 194.6l.1 .3zM172 194.6h1.1v.3h-1.1zM157.9 202h1.1v.3h-1.1zM172 201.9h1.1v.2h-1.1z" fill="#000"/>
<g fill="#fff">
<path d="M50 185.2h.3v.1h-.3z"/>
<path d="M47.6 185.2l2.8-.8-.2 .5-1.9 .5-.1-.3 2 .5-.1 .4-.3-.7 .3-.1 .3 .8z"/>
<path d="M50 184.6l.3 .1-.2 .6h-.3z"/>
<path d="M71.2 185.2l.1 .1z"/>
<path d="M50.3 185.2v.1z"/>
<path d="M50.3 185.2h20.9v.1h-20.9z"/>
</g>
<path d="M48.3 185.2l1.9-.5-.2 .5 .2 .6z" fill="#fff"/>
<path d="M50.6 185.2h.4v.1h-.4zM48.3 185.2l2.8-.8-.2 .5-2 .5v-.3l2 .5-.1 .4-.3-.7 .3-.1 .3 .8zM50.9 185.2l.1 .1zM50.6 184.6l.4 .1-.2 .6h-.3zM71.8 185.2l.1 .1z" fill="#000"/>
<path d="M48.9 185.2l1.9-.5-.2 .5 .2 .6z" fill="#000"/>
<path d="M51 185.2h20.8" fill="none" stroke="#000" stroke-width=".2"/>
<g fill="#fff">
<path d="M65.9 180.6h24.2v7.4h-24.2z"/>
<path d="M65.9 180.5h24.3v.2h-24.3z"/>
<path d="M90 180.6h.2v7.5h-.2z"/>
<path d="M65.8 187.9h24.3v.2h-24.3z"/>
<path d="M65.8 180.5h.2v7.5h-.2z"/>
<path d="M47.4 199.1h11.2v3.3h-11.2z"/>
<path d="M47.4 199h11.2v.2h-11.2z"/>
<path d="M58.5 199.1h.1v3.4h-.1z"/>
<path d="M47.3 202.3h11.3v.2h-11.3z"/>
<path d="M47.3 199h.2v3.4h-.2z"/>
<path d="M47 190.2h11.1v3.3h-11.1z"/>
<path d="M47 190.1h11.2v.2h-11.2z"/>
<path d="M58 190.2h.2v3.4h-.2z"/>
<path d="M46.9 193.4h11.2v.2h-11.2z"/>
<path d="M46.9 190.1h.2v3.4h-.2z"/>
</g>
<text font-size="4.9" x="189.5" y="25.2" transform="rotate(90 189.5 25.2)">FDD8880</text>
<text font-size="4.2" x="31.8" y="32.1">Typical Characteristics</text>
<g font-size="3.2">
<text x="32.1" y="100.3">Figure 1. Normalized Power Dissipation vs Case</text>
<text x="110.2" y="100.3">Figure 2. Maximum Continuous Drain Current vs</text>
<text x="59.2" y="103.8">Temperature</text>
<text x="133.3" y="103.8">Case Temperature</text>
<text x="61.3" y="171.7">Figure 3. Normalized Maximum Transient Thermal Impedance</text>
<text x="82.6" y="239.6">Figure 4. Peak Current Capability</text>
</g>
<g font-size="2.8">
<text x="79.3" y="32.1">T</text>
<text x="83.4" y="32.1">= 25°C unless otherwise noted</text>
</g>
<text font-size="2.2" x="81" y="32.8">C</text>
<g font-size="2.1">
<text x="37.4" y="41.8">1.2</text>
<text x="116.8" y="41.8">60</text>
<text x="154.8" y="44.6">CURRENT LIMITED</text>
<text x="154.8" y="46.7">BY PACKAGE</text>
<text x="37.4" y="49.3">1.0</text>
<text x="116.8" y="49.3">50</text>
<text x="37.4" y="56.7">0.8</text>
<text x="116.8" y="56.7">40</text>
<text x="37.4" y="64.2">0.6</text>
<text x="116.8" y="64.1">30</text>
<text x="165.9" y="60.1">V</text>
<text x="170.3" y="60.1">= 10V</text>
<text x="37.4" y="71.6">0.4</text>
<text x="116.8" y="71.6">20</text>
<text x="152.7" y="68.8">V</text>
<text x="157.1" y="68.8">= 4.5V</text>
<text x="113.2" y="75.3" transform="rotate(-90 113.2 75.3)">I , DRAIN CURRENT (A)</text>
<text x="34.9" y="82.5" transform="rotate(-90 34.9 82.5)">POWER DISSIPATION MULTIPLIER</text>
<text x="37.4" y="79.1">0.2</text>
<text x="116.8" y="79">10</text>
<text x="39.2" y="86.5">0</text>
<text x="41.1" y="89.4">0</text>
<text x="49" y="89.4">25</text>
<text x="57.9" y="89.4">50</text>
<text x="66.7" y="89.4">75</text>
<text x="75" y="89.4">100</text>
<text x="84.1" y="89.7">125</text>
<text x="92.8" y="89.4">150</text>
<text x="101.3" y="89.4">175</text>
<text x="118" y="86.4">0</text>
<text x="119.3" y="88.9">25</text>
<text x="129.4" y="88.9">50</text>
<text x="139.6" y="88.9">75</text>
<text x="149.1" y="88.9">100</text>
<text x="159.3" y="88.9">125</text>
<text x="169.4" y="88.9">150</text>
<text x="179.6" y="88.9">175</text>
<text x="56.8" y="93.9">T , CASE TEMPERATURE ( C)</text>
<text x="135.5" y="93.9">T , CASE TEMPERATURE ( C)</text>
<text x="42.3" y="112.2">2</text>
<text x="42.3" y="118.1">1</text>
<text x="46" y="115">DUTY CYCLE - DESCENDING ORDER</text>
<text x="46.7" y="117.3">0.5</text>
<text x="46.7" y="119.6">0.2</text>
<text x="46.7" y="122.2">0.1</text>
<text x="46.7" y="124.9">0.05</text>
<text x="46.7" y="130">0.01</text>
<text x="46.7" y="127.5">0.02</text>
<text x="156.8" y="134">P</text>
<text x="35.4" y="141.5" transform="rotate(-90 35.4 141.5)">, NORMALIZED</text>
<text x="40.5" y="138.1">0.1</text>
<text x="165.9" y="142.9">t</text>
<text x="35.4" y="145.9" transform="rotate(-90 35.4 145.9)">Z</text>
<text x="38.5" y="147.9" transform="rotate(-90 38.5 147.9)">THERMAL IMPEDANCE</text>
<text x="168.5" y="146.5">t</text>
<text x="58.2" y="154.8">SINGLE PULSE</text>
<text x="137.5" y="150.1">NOTES:</text>
<text x="137.5" y="152.4">DUTY FACTOR: D = t</text>
<text x="137.5" y="155.3">PEAK T</text>
<text x="146.8" y="155.3">= P</text>
<text x="153.2" y="155.3">x Z</text>
<text x="159.2" y="152.4">/t</text>
<text x="159.9" y="155.3">x R</text>
<text x="166.9" y="155.3">+ T</text>
<text x="39.3" y="158">0.01</text>
<text x="42.9" y="161.1">10</text>
<text x="65.5" y="161.1">10</text>
<text x="88.1" y="161.1">10</text>
<text x="110.7" y="161.1">10</text>
<text x="133.3" y="161.1">10</text>
<text x="156.2" y="161.1">10</text>
<text x="178.7" y="161.1">10</text>
<text x="92.4" y="165.1">t, RECTANGULAR PULSE DURATION (s)</text>
<text x="41.2" y="180.4">500</text>
<text x="66.4" y="182.9">TRANSCONDUCTANCE</text>
<text x="66.4" y="185.4">MAY LIMIT CURRENT</text>
<text x="148.4" y="185.8">FOR TEMPERATURES</text>
<text x="148.5" y="182.4">T</text>
<text x="151.6" y="182.4">= 25</text>
<text x="156.8" y="182.4">C</text>
<text x="66.4" y="187.8">IN THIS REGION</text>
<text x="148.4" y="189">ABOVE 25</text>
<text x="159.8" y="189">C DERATE PEAK</text>
<text x="47.5" y="192.3">V</text>
<text x="51.8" y="192.3">= 10V</text>
<text x="148.4" y="192.4">CURRENT AS FOLLOWS:</text>
<text x="162.1" y="197.3">175 - T</text>
<text x="47.6" y="201.2">V</text>
<text x="52" y="201.2">= 4.5V</text>
<text x="150.2" y="198.1">I = I</text>
<text x="164.2" y="201.2">150</text>
<text x="41.2" y="206.5">100</text>
<text x="35.9" y="214.7" transform="rotate(-90 35.9 214.7)">I</text>
<text x="35.9" y="211.5" transform="rotate(-90 35.9 211.5)">, PEAK CURRENT (A)</text>
<text x="42.6" y="226.3">30</text>
<text x="44.7" y="229.7">10</text>
<text x="67.2" y="229.7">10</text>
<text x="89.7" y="229.7">10</text>
<text x="103.6" y="233.1">t, PULSE WIDTH (s)</text>
<text x="111.3" y="229.7">10</text>
<text x="133.5" y="229.7">10</text>
<text x="156.3" y="229.7">10</text>
<text x="178.8" y="229.7">10</text>
</g>
<g font-size="1.7">
<text x="167.3" y="60.6">GS</text>
<text x="154" y="69.4">GS</text>
<text x="113.7" y="74.8" transform="rotate(-90 113.7 74.8)">D</text>
<text x="58" y="94.4">C</text>
<text x="84.3" y="93.1">o</text>
<text x="136.8" y="94.4">C</text>
<text x="162.9" y="93.1">o</text>
<text x="158.2" y="134.5">DM</text>
<text x="166.6" y="143.4">1</text>
<text x="35.9" y="144.6" transform="rotate(-90 35.9 144.6)">θJC</text>
<text x="169.2" y="147">2</text>
<text x="145.2" y="155.8">J</text>
<text x="150" y="155.8">DM</text>
<text x="156.3" y="155.8">θ</text>
<text x="157.2" y="155.8">JC</text>
<text x="158.2" y="153">1</text>
<text x="160.4" y="153">2</text>
<text x="163.2" y="155.8">θJC</text>
<text x="170" y="155.8">C</text>
<text x="45.3" y="160.2">-5</text>
<text x="67.8" y="160.2">-4</text>
<text x="90.4" y="160.2">-3</text>
<text x="113" y="160.2">-2</text>
<text x="135.6" y="160.2">-1</text>
<text x="158.5" y="160.2">0</text>
<text x="181.1" y="160.2">1</text>
<text x="149.8" y="182.9">C</text>
<text x="155.8" y="181.6">o</text>
<text x="158.8" y="188.2">o</text>
<text x="48.8" y="192.9">GS</text>
<text x="168.9" y="197.8">C</text>
<text x="48.9" y="201.7">GS</text>
<text x="153.7" y="198.7">25</text>
<text x="36.4" y="214.2" transform="rotate(-90 36.4 214.2)">DM</text>
<text x="47.1" y="228.9">-5</text>
<text x="69.6" y="228.9">-4</text>
<text x="92" y="228.9">-3</text>
<text x="113.7" y="228.9">-2</text>
<text x="135.9" y="228.9">-1</text>
<text x="158.6" y="228.9">0</text>
<text x="181.1" y="228.9">1</text>
<text x="28.2" y="257.6">©2008 Fairchild Semiconductor Corporation</text>
<text x="173.7" y="257.6">FDD8880 Rev. 1.2</text>
</g>
</svg>
